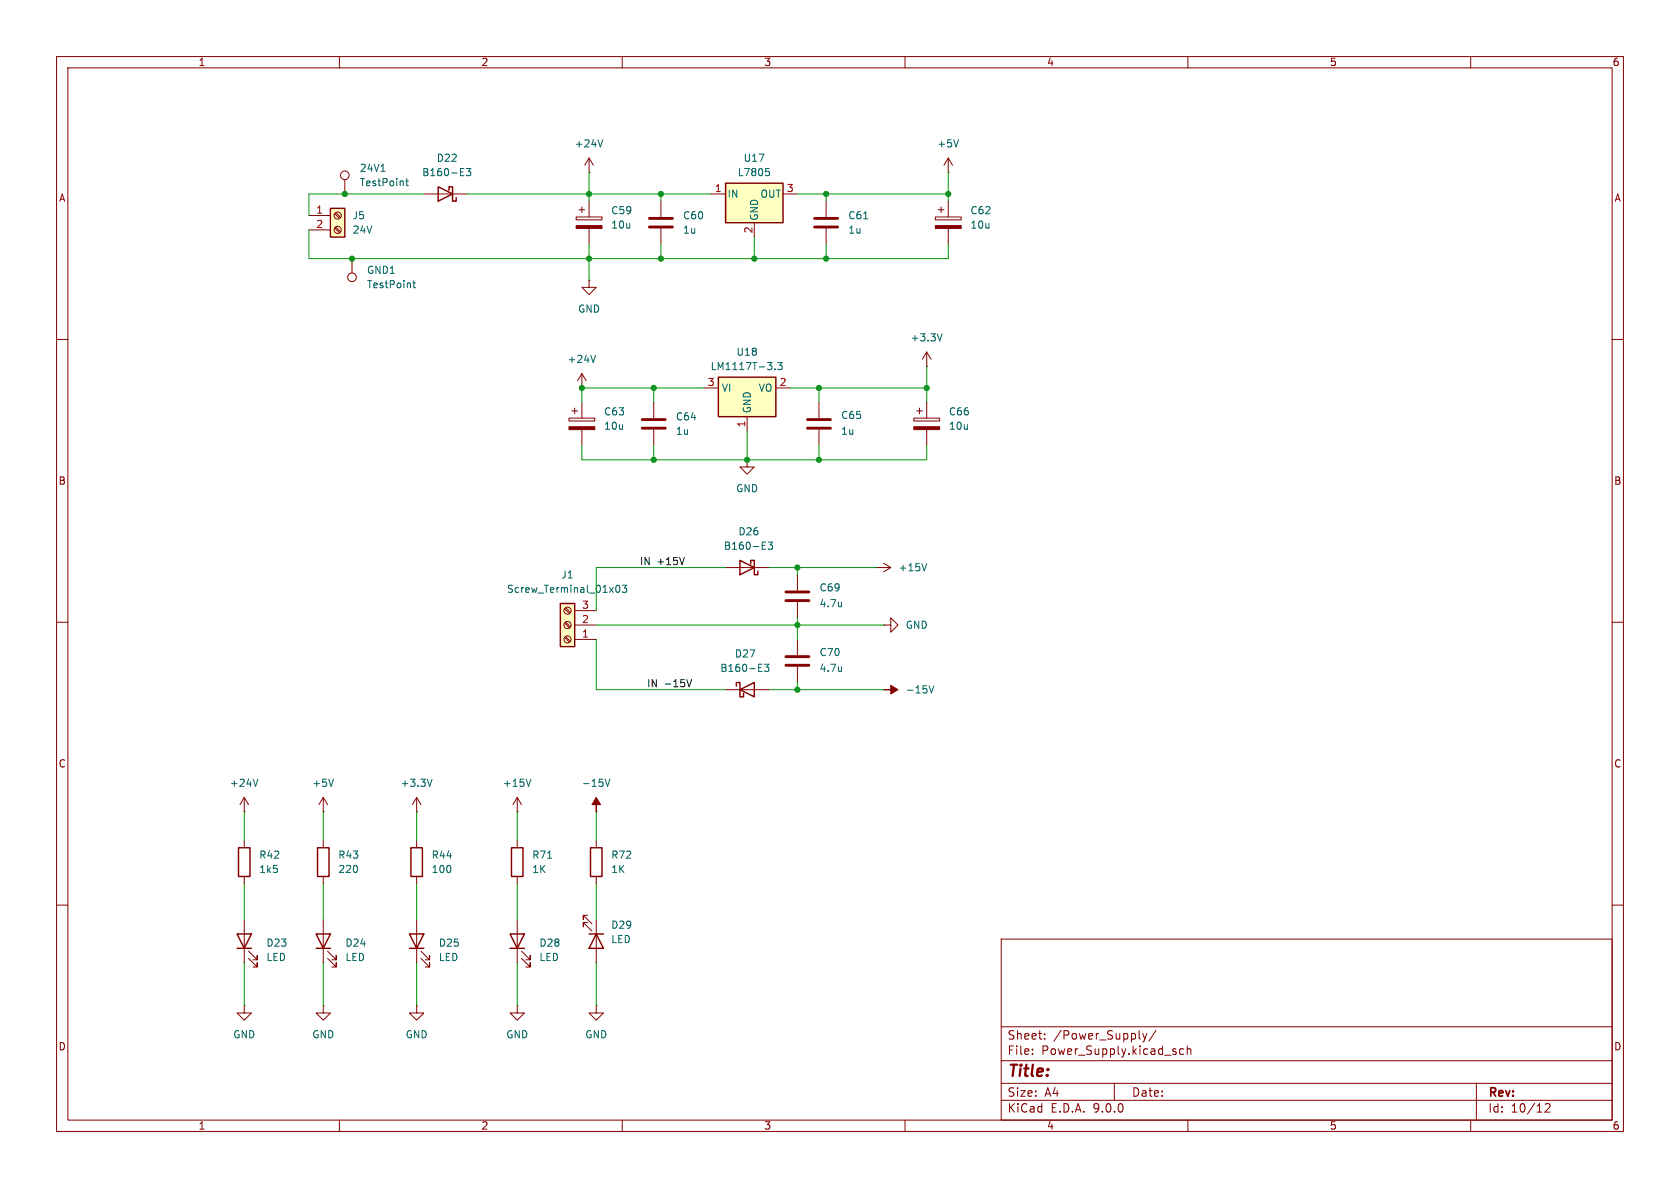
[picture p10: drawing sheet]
<svg xmlns="http://www.w3.org/2000/svg" width="297mm" height="210mm" viewBox="0 0 297 210" stroke-linecap="round" stroke-linejoin="round" font-family="sans-serif">
<g fill="none" stroke="#840000" stroke-width=".18">
<path d="M10 10h277v190h-277zM12 12h273v186h-273zM60 10v2M110 10v2M160 10v2M210 10v2M260 10v2M165.4 38.4h4.5v.5h-4.5zM165.9 37.1h1M166.4 36.6v1M167.6 30.5h.1M167.6 27.9v2.6"/>
<path d="M167.6 35.6v2.8M167.6 27.9l-.7 1.3M167.6 27.9l.8 1.3M167.6 40.4v2.8M10 60h2M100.6 73.9h4.6v.5h-4.6zM101.1 72.6h1M101.6 72.1v1.1M102.9 71.1v2.8M102.9 75.9v2.8M115.6 71.1v2.8M115.6 75.9v2.8"/>
<path d="M285 60h2M132.1 81.3v1.3h1.2l-1.2 1.2-1.3-1.2h1.3M132.1 81.3h.1M156.2 99.6l1.3 .7M10 110h2M154.9 100.3h.1M154.9 100.3h2.6M156.2 110.5h1.3v-1.3l1.2 1.3-1.2 1.3v-1.3M156.2 110.5h.1M157.5 100.3l-1.3 .8M285 110h2M43.2 148.6v1.3"/>
<path d="M43.2 154.9v1.3M105.4 148.6v1.3M105.4 154.9v1.3M10 160h2M177 166h108v32h-108zM285 160h2M60 198v2M110 198v2M160 198v2M177 194.5h108M177 191.5h108M177 187.5h108"/>
<path d="M177 181.5h108M182.5 186.3v.1M182.5 185.5v.1M184.7 183.6v.1M184.7 182.8v.1M197 191.5v3M202 182.7l.4 1M202.4 183.7l-.2 .4-.2 .1M202.7 182.7l-.3 1M204.4 182.1l-1.3 2M209.2 185.5l-.4-.1-.3 .3v.4l.2 .2h.5M209.9 185.5l.2-.1 .4 .1v.9"/>
<path d="M209.9 184.9v1.5M210 198v2M260 198v2M261 191.5v6.5M273.2 195.2l.5-.1 .3 .1v.3l-.9 1.1h.9"/>
</g>
<path d="M113.5 74.2h4.1M113.5 75.7h4.1" fill="none" stroke="#840000" stroke-width=".51"/>
<path d="M169.5 24.7l-.5 1.3M163.8 99.6l-.4 1.3" fill="none" stroke="#006464" stroke-width=".18"/>
<g fill="#840000" stroke="#840000" stroke-width=".18">
<path d="M100.6 75.4h4.6v.5h-4.6z"/>
<path d="M165.4 39.9h4.5v.5h-4.5z"/>
</g>
<path d="M42.2 149.9h2v5h-2zM104.4 149.9h2v5h-2z" fill="none" stroke="#840000" stroke-width=".25"/>
<path d="M128.3 32.4h10.1v7h-10.1z" fill="#ffffc2"/>
<path d="M128.3 32.4h10.1v7h-10.1z" fill="none" stroke="#840000" stroke-width=".25"/>
<path d="M125.7 34.3h2.6M133.3 39.4v2.5M138.4 34.3h2.6" fill="none" stroke="#840000" stroke-width=".18"/>
<path d="M135.4 29.8h.6M135.5 30.3h.3l.2 .2v.4l-.5 .2" fill="none" stroke="#006464" stroke-width=".18"/>
<path d="M127 66.7h10.2v7h-10.2z" fill="#ffffc2"/>
<path d="M127 66.7h10.2v7h-10.2z" fill="none" stroke="#840000" stroke-width=".25"/>
<path d="M104.1 30.5h.1M104.1 27.9l-.7 1.3M104.1 27.9l.8 1.3M104.1 27.9v2.6M146 35.6v2.8M146 40.4v2.8M124.5 68.6h2.5M132.1 73.7v2.5M137.2 68.6h2.5M141 101.6v2.8M141 106.4v2.8" fill="none" stroke="#840000" stroke-width=".18"/>
<path d="M106.6 24.7l-.5 1.3M152.7 38.7h.7M137 65.2v.1M137.5 64.1h.8l-.4 .5 .3 .1v.5l-.2 .1-.5-.1M148.8 106.4v.9M148.8 107.1l-.1 .1" fill="none" stroke="#006464" stroke-width=".18"/>
<path d="M144 38.6h4.1M144 40.1h4.1M138.9 104.6h4.1M138.9 106.2h4.1" fill="none" stroke="#840000" stroke-width=".51"/>
<path d="M99.1 106.7h2.5v7.6h-2.5z" fill="#ffffc2"/>
<path d="M77.5 33l2.5 1.3-2.5 1.3zM79.4 33.7v-.7h.6v2.6h.6v-.7M130.8 99.1l2.5 1.2-2.5 1.3zM132.7 99.7v-.6h.6v2.5h.7v-.6M99.1 106.7h2.5v7.6h-2.5z" fill="none" stroke="#840000" stroke-width=".25"/>
<g fill="none" stroke="#840000" stroke-width=".18">
<path d="M74.9 34.3h7.6M101.9 38.4h4.5v.5h-4.5zM102.4 37.1h1M102.9 36.6v1M104.1 35.6v2.8M116.8 35.6v2.8M104.1 49.5v1.3h1.3l-1.3 1.3-1.2-1.3h1.2M104.1 49.5h.1M104.1 40.4v2.8M116.8 40.4v2.8M102.9 68.6h.1M102.9 66l-.8 1.3"/>
<path d="M102.9 66l.7 1.3M102.9 66v2.6M144.8 71.1v2.8M144.8 75.9v2.8M161.5 73.9h4.6v.5h-4.6zM162.1 72.6h1M162.6 72.1v1.1M163.8 64.8h.1M163.8 62.2v2.6M163.8 71.1v2.8M163.8 75.9v2.8M163.8 62.2l-.7 1.3"/>
<path d="M163.8 62.2l.8 1.3M99.8 112.7l.9 .8M99.8 110.2l.9 .8M99.8 107.6l.9 .9M100 112.5l.9 .9M100 110l.9 .8M100 107.4l.9 .9M101.6 113h3.8M101.6 110.5h3.8M101.6 108h3.8M128.3 100.3h7.6M141 113v2.8"/>
<path d="M141 117.9v2.8M156.2 121.9h.1"/>
<circle cx="100.3" cy="107.9" r=".63"/>
<circle cx="100.3" cy="110.5" r=".63"/>
<circle cx="100.3" cy="113" r=".63"/>
</g>
<g fill="none" stroke="#006464" stroke-width=".18">
<path d="M81.4 31.1h.6M81.4 29.8h.6M82.4 29.8h.8l-.4 .5 .4 .1v.5l-.2 .2-.6-.2M166.6 59l-.5 1.3M105.3 62.8l-.4 1.3M134.8 97.1h.6M134.8 95.8h.6M135.8 95.8h.8l-.5 .5 .4 .1v.6l-.2 .1-.5-.1M109 103.6l.2-.2a.68 .68 0 0 1 .4 .7 .68 .68 0 0 1-.4 .6l-.2-.1-.1-.4zM110 103.4h.8l-.4 .5 .3 .2v.5l-.1 .1-.6-.1M148.8 117.8v.9M148.8 118.6h-.1"/>
<path d="M164.2 121.2l.5 1.3 .4-1.3"/>
</g>
<g fill="#840000" stroke="#840000" stroke-width=".18">
<path d="M161.5 75.4h4.6v.5h-4.6z"/>
<path d="M156.2 121.9h1.3v-.7l1.2 .7-1.2 .8v-.8z"/>
<path d="M101.9 39.9h4.5v.5h-4.5z"/>
</g>
<path d="M114.8 38.6h4.1M114.8 40.1h4.1M142.7 74.2h4.1M142.7 75.7h4.1M138.9 116.1h4.1M138.9 117.6h4.1" fill="none" stroke="#840000" stroke-width=".51"/>
<path d="M58.4 36.8h2.6v5.1h-2.6z" fill="#ffffc2"/>
<g fill="none" stroke="#840000" stroke-width=".25">
<path d="M58.4 36.8h2.6v5.1h-2.6zM130.2 121.3v-.6h.6v2.5h.6v-.6M130.8 121.9l2.5-1.2v2.5zM56.1 149.9h2.1v5h-2.1zM72.6 149.9h2.1v5h-2.1zM90.4 149.9h2.1v5h-2.1zM41.9 165.1h2.5l-1.2 2.5zM41.9 167.6h2.5M55.9 165.1h2.5l-1.3 2.5zM55.9 167.6h2.5M72.4 165.1h2.5l-1.2 2.5zM72.4 167.6h2.5"/>
<path d="M90.2 165.1h2.5l-1.3 2.5zM90.2 167.6h2.5M104.1 165.1h2.6M105.4 165.1l1.3 2.5h-2.6z"/>
</g>
<g fill="none" stroke="#840000" stroke-width=".18">
<path d="M54.6 38.1h3.8M59.2 37.8l.8 .8M59.3 37.6l.9 .8M61 31.8v2.5M54.6 40.6h3.8M59.2 40.3l.8 .8M59.3 40.1l.9 .9M62.2 45.7v2.6M128.3 121.9h7.6M43.2 143.5h.1M43.2 141l-.8 1.2M43.2 141l.7 1.2"/>
<path d="M43.2 141v2.5M57.1 143.5h.1M57.1 141v2.5M57.1 148.6v1.3M57.1 154.9v1.3M57.1 141l-.7 1.2M57.1 141l.8 1.2M73.7 143.5h.1M73.7 141l-.8 1.2M73.7 141l.7 1.2M73.7 141v2.5M73.7 148.6v1.3"/>
<path d="M73.7 154.9v1.3M91.4 143.5h.1M91.4 141v2.5M91.4 148.6v1.3M91.4 154.9v1.3M91.4 141l-.7 1.2M91.4 141l.8 1.2M105.4 143.5h.1M43.2 177.8v1.3h1.2l-1.2 1.2-1.3-1.2h1.3M43.2 177.8h.1M43.2 162.6v7.6M43.9 169.4l1.6 1.5v-.7v.7h-.8"/>
<path d="M43.9 168.1l1.6 1.6v-.8v.8h-.8M57.1 177.8v1.3h1.3l-1.3 1.2-1.2-1.2h1.2M57.1 177.8h.1M57.1 162.6v7.6M57.9 169.4l1.5 1.5v-.7v.7h-.7M57.9 168.1l1.5 1.6v-.8v.8h-.7M73.7 177.8v1.3h1.2l-1.2 1.2-1.3-1.2h1.3M73.7 177.8h.1M73.7 162.6v7.6M74.4 169.4l1.5 1.5v-.7v.7h-.7M74.4 168.1l1.5 1.6v-.8v.8h-.7M91.4 177.8v1.3h1.3l-1.3 1.2-1.2-1.2h1.2"/>
<path d="M91.4 177.8h.1M91.4 162.6v7.6M92.2 169.4l1.5 1.5v-.7v.7h-.7M92.2 168.1l1.5 1.6v-.8v.8h-.7M103.9 161.8h-.8v.8v-.8l1.5 1.5M103.9 163.1h-.8v.7v-.7l1.5 1.5M105.4 177.8v1.3h1.3l-1.3 1.2-1.3-1.2h1.3M105.4 177.8h.1M105.4 162.6v7.6"/>
<circle cx="59.7" cy="38.1" r=".63"/>
<circle cx="61" cy="31" r=".76"/>
<circle cx="59.7" cy="40.6" r=".63"/>
<circle cx="62.2" cy="49" r=".76"/>
</g>
<g fill="none" stroke="#006464" stroke-width=".18">
<path d="M67.4 30.3h.7M71.7 32h.5M71.9 31.6v1.1l.3 .1M73 50h.5M73.2 49.6v1.1l.3 .2M134.1 118.7h.6M134.1 117.4h.6M135.1 117.4h.8l-.4 .5 .4 .1v.6l-.2 .1-.6-.1M45.6 137.7l-.4 1.3M59 137.7l-.5 1.3M76.4 137.7l-.4 1.3M93.9 137.7l-.5 1.3"/>
<path d="M107 137.7l.4 1.3 .4-1.3M96.8 151.7h.7"/>
</g>
<path d="M105.4 141l.8 1.2h-.8v1.3v-1.3h-.8z" fill="#840000" stroke="#840000" stroke-width=".18"/>
<path d="M121 98.5l-.4 1.3M121.4 120.1l.4 1.3 .5-1.3" fill="none" stroke="#0f0f0f" stroke-width=".18"/>
<g fill="none" stroke="#009600" stroke-width=".18">
<path d="M74.9 34.3h-20.3v3.8M82.5 34.3h43.2M104.1 30.5v5.1M116.8 34.3v1.3M141 34.3h26.6M146 34.3v1.3M167.6 30.5v5.1M54.6 40.6v5.1h113v-2.5M104.1 43.2v6.3M116.8 43.2v2.5M133.3 41.9v3.8M146 43.2v2.5"/>
<path d="M102.9 78.7v2.6h60.9v-2.6M115.6 68.6v2.5M115.6 78.7v2.6M124.5 68.6h-21.6v2.5M132.1 76.2v5.1M139.7 68.6h24.1M144.8 68.6v2.5M144.8 78.7v2.6M163.8 64.8v6.3M105.4 113v8.9h22.9M105.4 110.5h50.8M128.3 100.3h-22.9v7.7"/>
<path d="M135.9 100.3h19M141 100.3v1.3M141 109.2v3.8M135.9 121.9h20.3M141 120.7v1.2M43.2 143.5v5.1M43.2 156.2v6.4M57.1 143.5v5.1M57.1 156.2v6.4M73.7 143.5v5.1M73.7 156.2v6.4M91.4 143.5v5.1"/>
<path d="M91.4 156.2v6.4M105.4 143.5v5.1M105.4 156.2v6.4M43.2 170.2v7.6M57.1 170.2v7.6M73.7 170.2v7.6M91.4 170.2v7.6M105.4 170.2v7.6"/>
</g>
<g fill="#009600" stroke="#009600" stroke-width=".18">
<circle cx="167.6" cy="34.3" r=".46"/>
<circle cx="133.3" cy="45.7" r=".46"/>
<circle cx="144.8" cy="68.6" r=".46"/>
<circle cx="146" cy="45.7" r=".46"/>
<circle cx="146" cy="34.3" r=".46"/>
<circle cx="163.8" cy="68.6" r=".46"/>
<circle cx="132.1" cy="81.3" r=".46"/>
<circle cx="144.8" cy="81.3" r=".46"/>
<circle cx="141" cy="100.3" r=".46"/>
<circle cx="141" cy="121.9" r=".46"/>
<circle cx="115.6" cy="68.6" r=".46"/>
<circle cx="102.9" cy="68.6" r=".46"/>
<circle cx="115.6" cy="81.3" r=".46"/>
<circle cx="141" cy="110.5" r=".46"/>
<circle cx="104.1" cy="45.7" r=".46"/>
<circle cx="104.1" cy="34.3" r=".46"/>
<circle cx="116.8" cy="45.7" r=".46"/>
<circle cx="116.8" cy="34.3" r=".46"/>
<circle cx="62.2" cy="45.7" r=".46"/>
<circle cx="61" cy="34.3" r=".46"/>
</g>
<text font-size="2.8" fill="#840000" x="178" y="190.9">Title:</text>
<g font-size="2.1" fill="#840000">
<text x="178" y="184">Sheet:</text>
<text x="186.2" y="184">/Power_Supply/</text>
<text x="178" y="186.7">File:</text>
<text x="184.1" y="186.7">Power_Supply.kicad_sch</text>
<text x="178" y="196.9">KiCad</text>
<text x="178" y="194.1">Size:</text>
<text x="184.7" y="194.1">A4</text>
<text x="185.7" y="196.9">E.D.A.</text>
<text x="193.3" y="196.9">9.0.0</text>
<text x="200" y="194.1">Date:</text>
<text x="263" y="194.3">Rev:</text>
<text x="263" y="196.9">Id:</text>
<text x="267.1" y="196.9">10/12</text>
</g>
<g font-size="1.8" fill="#840000">
<text x="35" y="11.9">1</text>
<text x="85" y="11.9">2</text>
<text x="135" y="11.9">3</text>
<text x="185" y="11.9">4</text>
<text x="235" y="11.9">5</text>
<text x="285" y="11.9">6</text>
<text x="10.3" y="35.9">A</text>
<text x="285.3" y="35.9">A</text>
<text x="10.3" y="85.9">B</text>
<text x="285.3" y="85.9">B</text>
<text x="10.3" y="135.9">C</text>
<text x="285.3" y="135.9">C</text>
<text x="10.3" y="185.9">D</text>
<text x="285.3" y="185.9">D</text>
<text x="35" y="199.9">1</text>
<text x="85" y="199.9">2</text>
<text x="135" y="199.9">3</text>
<text x="185" y="199.9">4</text>
<text x="235" y="199.9">5</text>
<text x="285" y="199.9">6</text>
</g>
<g font-size="1.8" fill="#006464">
<text x="77.1" y="28.8">D22</text>
<text x="101.5" y="26.3">+24V</text>
<text x="131.4" y="28.8">U17</text>
<text x="165.6" y="26.3">+5V</text>
<text x="63.5" y="30.6">24V1</text>
<text x="63.5" y="33.1">TestPoint</text>
<text x="74.5" y="31.3">B160-E3</text>
<text x="128.5" y="35.2">IN</text>
<text x="130.3" y="31.3">L7805</text>
<text x="134.3" y="35.2">OUT</text>
<text x="62.2" y="39">J5</text>
<text x="62.2" y="41.5">24V</text>
<text x="108" y="38.1">C59</text>
<text x="108" y="40.6">10u</text>
<text x="120.7" y="41.5">1u</text>
<text x="120.7" y="39">C60</text>
<text x="134.2" y="39.1" transform="rotate(-90 134.2 39.1)">GND</text>
<text x="149.9" y="41.5">1u</text>
<text x="149.9" y="39">C61</text>
<text x="171.5" y="38.1">C62</text>
<text x="171.5" y="40.6">10u</text>
<text x="64.8" y="51.2">TestPoint</text>
<text x="64.8" y="48.6">GND1</text>
<text x="102.1" y="55.5">GND</text>
<text x="100.2" y="64.4">+24V</text>
<text x="125.5" y="65.6">LM1117T-3.3</text>
<text x="130.1" y="63.1">U18</text>
<text x="160.9" y="60.6">+3.3V</text>
<text x="127.5" y="69.4">VI</text>
<text x="134" y="69.4">VO</text>
<text x="106.7" y="73.6">C63</text>
<text x="106.7" y="76.2">10u</text>
<text x="119.4" y="77.1">1u</text>
<text x="119.4" y="74.5">C64</text>
<text x="132.9" y="73.2" transform="rotate(-90 132.9 73.2)">GND</text>
<text x="148.6" y="77.1">1u</text>
<text x="148.6" y="74.3">C65</text>
<text x="167.6" y="73.6">C66</text>
<text x="167.6" y="76.2">10u</text>
<text x="130" y="87.2">GND</text>
<text x="130.5" y="94.8">D26</text>
<text x="127.9" y="97.4">B160-E3</text>
<text x="158.8" y="101.2">+15V</text>
<text x="89.5" y="105">Screw_Terminal_01x03</text>
<text x="99.1" y="102.5">J1</text>
<text x="144.8" y="104.7">C69</text>
<text x="144.8" y="107.5">4.7u</text>
<text x="160" y="111.4">GND</text>
<text x="127.2" y="119">B160-E3</text>
<text x="129.8" y="116.4">D27</text>
<text x="144.8" y="116.2">C70</text>
<text x="144.8" y="119">4.7u</text>
<text x="160" y="122.8">-15V</text>
<text x="40.5" y="139.3">+24V</text>
<text x="55.1" y="139.3">+5V</text>
<text x="70.7" y="139.3">+3.3V</text>
<text x="88.8" y="139.3">+15V</text>
<text x="102.8" y="139.3">-15V</text>
<text x="45.7" y="154.5">1k5</text>
<text x="45.7" y="152">R42</text>
<text x="59.7" y="154.5">220</text>
<text x="59.7" y="152">R43</text>
<text x="76.2" y="154.5">100</text>
<text x="76.2" y="152">R44</text>
<text x="94" y="154.5">1K</text>
<text x="94" y="152">R71</text>
<text x="108" y="154.5">1K</text>
<text x="108" y="152">R72</text>
<text x="47" y="167.6">D23</text>
<text x="61" y="167.6">D24</text>
<text x="77.5" y="167.6">D25</text>
<text x="95.3" y="167.6">D28</text>
<text x="108" y="166.9">LED</text>
<text x="108" y="164.4">D29</text>
<text x="47" y="170.1">LED</text>
<text x="61" y="170.1">LED</text>
<text x="77.5" y="170.1">LED</text>
<text x="95.3" y="170.1">LED</text>
<text x="41.1" y="183.7">GND</text>
<text x="55.1" y="183.7">GND</text>
<text x="71.6" y="183.7">GND</text>
<text x="89.4" y="183.7">GND</text>
<text x="103.4" y="183.7">GND</text>
</g>
<g font-size="1.8" fill="#a90000">
<text x="126.3" y="34">1</text>
<text x="139" y="34">3</text>
<text x="55.8" y="37.8">1</text>
<text x="55.8" y="40.4">2</text>
<text x="133.1" y="41.3" transform="rotate(-90 133.1 41.3)">2</text>
<text x="125" y="68.3">3</text>
<text x="137.7" y="68.3">2</text>
<text x="131.8" y="75.6" transform="rotate(-90 131.8 75.6)">1</text>
<text x="102.8" y="107.7">3</text>
<text x="102.8" y="112.8">1</text>
<text x="102.8" y="110.2">2</text>
</g>
<g font-size="1.8" fill="#0f0f0f">
<text x="113" y="100">IN</text>
<text x="116.1" y="100">+15V</text>
<text x="114.3" y="121.6">IN</text>
<text x="117.4" y="121.6">-15V</text>
</g>
</svg>
